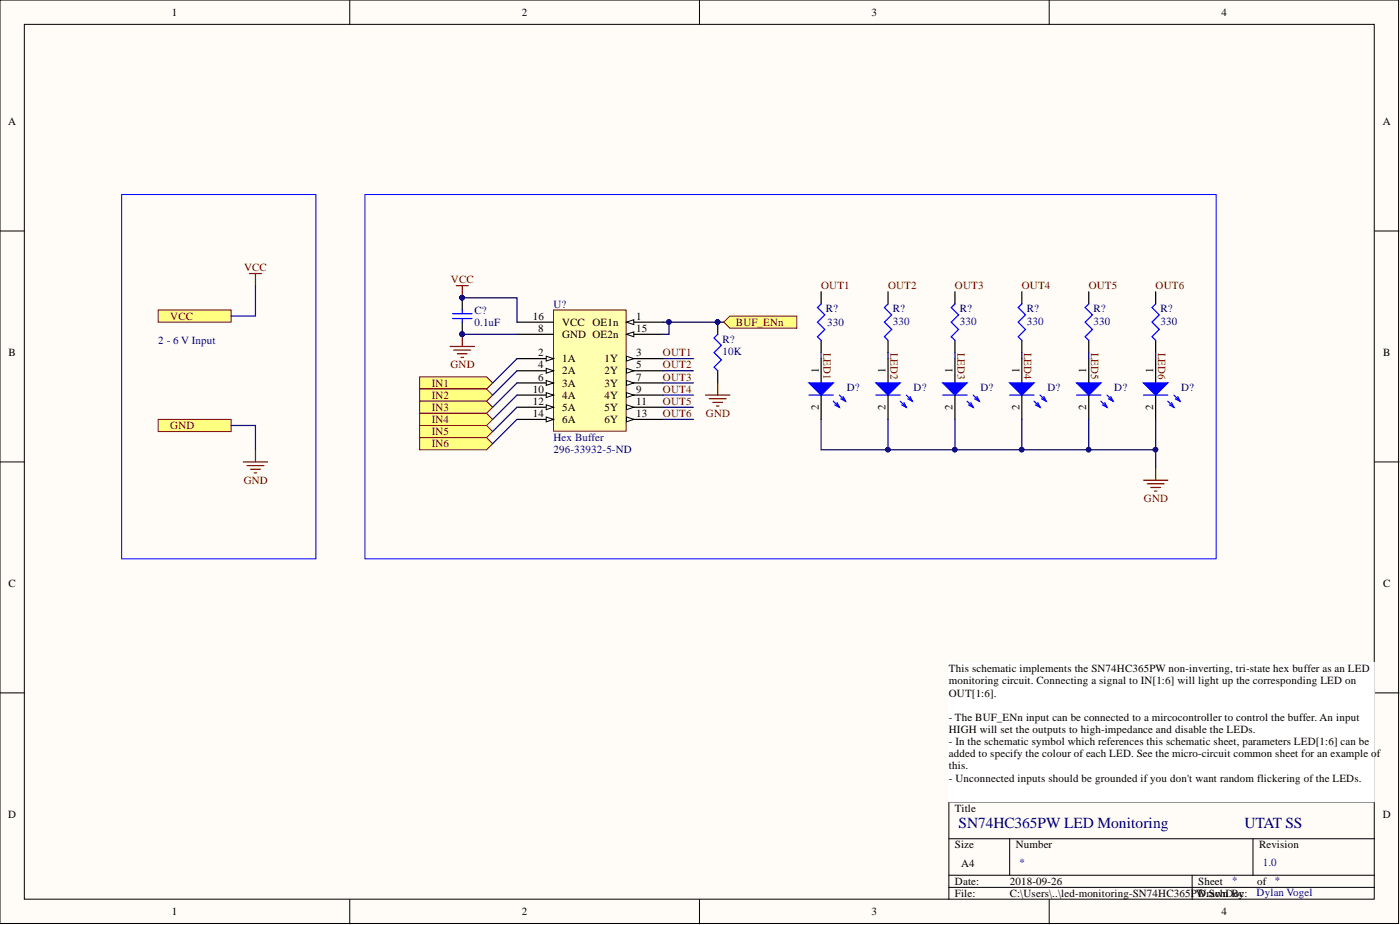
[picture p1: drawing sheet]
<svg xmlns="http://www.w3.org/2000/svg" width="292mm" height="193mm" viewBox="0 0 292 193" stroke-linecap="round" stroke-linejoin="round" font-family="sans-serif">
<g fill="#fffcf8" stroke="#000" stroke-width=".21">
<path d="M0 0h291.8v192.7h-291.8z"/>
<path d="M5.1 5.1h281.6v182.5h-281.6z"/>
</g>
<g fill="none" stroke="#000" stroke-width=".21">
<path d="M73 0v5.1M145.9 0v5.1M218.9 0v5.1M0 48.2h5.1M286.8 48.2h5.1M0 96.4h5.1M286.8 96.4h5.1M0 144.6h5.1M286.8 144.6h5.1M198 175h88.8M210.7 175v7.6M261.4 175v7.6"/>
<path d="M286.8 167.4h-88.8v20.3M73 187.7v5M145.9 187.7v5M198 182.6h88.8M198 185.1h88.8M218.9 187.7v5M248.7 182.6v5.1"/>
</g>
<path d="M115.5 64.7h15.1v25.3h-15.1z" fill="#ffffb0" stroke="#800000" stroke-width=".21"/>
<path d="M130.7 67.2h7.6" fill="none" stroke="#000" stroke-width=".25"/>
<path d="M130.7 67.2l1.5-.5v1z" fill="#fffcf8"/>
<path d="M130.7 67.2l1.5-.5v1z" fill="none" stroke="#000" stroke-width=".21"/>
<path d="M107.9 74.8h7.6" fill="none" stroke="#000" stroke-width=".25"/>
<path d="M114 74.3l1.5 .5-1.5 .5z" fill="#fffcf8"/>
<path d="M114 74.3l1.5 .5-1.5 .5z" fill="none" stroke="#000" stroke-width=".21"/>
<path d="M130.7 74.8h7.6" fill="none" stroke="#000" stroke-width=".25"/>
<path d="M130.7 74.3l1.5 .5-1.5 .5z" fill="#fffcf8"/>
<path d="M130.7 74.3l1.5 .5-1.5 .5z" fill="none" stroke="#000" stroke-width=".21"/>
<path d="M107.9 77.4h7.6" fill="none" stroke="#000" stroke-width=".25"/>
<path d="M114 76.8l1.5 .6-1.5 .5z" fill="#fffcf8"/>
<path d="M114 76.8l1.5 .6-1.5 .5z" fill="none" stroke="#000" stroke-width=".21"/>
<path d="M130.7 77.4h7.6" fill="none" stroke="#000" stroke-width=".25"/>
<path d="M130.7 76.8l1.5 .6-1.5 .5z" fill="#fffcf8"/>
<path d="M130.7 76.8l1.5 .6-1.5 .5z" fill="none" stroke="#000" stroke-width=".21"/>
<path d="M107.9 79.9h7.6" fill="none" stroke="#000" stroke-width=".25"/>
<path d="M114 79.4l1.5 .5-1.5 .5z" fill="#fffcf8"/>
<path d="M114 79.4l1.5 .5-1.5 .5z" fill="none" stroke="#000" stroke-width=".21"/>
<path d="M130.7 79.9h7.6" fill="none" stroke="#000" stroke-width=".25"/>
<path d="M130.7 79.4l1.5 .5-1.5 .5z" fill="#fffcf8"/>
<path d="M130.7 79.4l1.5 .5-1.5 .5z" fill="none" stroke="#000" stroke-width=".21"/>
<path d="M107.9 69.7h7.6M130.7 82.4h7.6" fill="none" stroke="#000" stroke-width=".25"/>
<path d="M130.7 81.9l1.5 .5-1.5 .5z" fill="#fffcf8"/>
<path d="M130.7 81.9l1.5 .5-1.5 .5z" fill="none" stroke="#000" stroke-width=".21"/>
<path d="M107.9 82.4h7.6" fill="none" stroke="#000" stroke-width=".25"/>
<path d="M114 81.9l1.5 .5-1.5 .5z" fill="#fffcf8"/>
<path d="M114 81.9l1.5 .5-1.5 .5z" fill="none" stroke="#000" stroke-width=".21"/>
<path d="M130.7 85h7.6" fill="none" stroke="#000" stroke-width=".25"/>
<path d="M130.7 84.5l1.5 .5-1.5 .5z" fill="#fffcf8"/>
<path d="M130.7 84.5l1.5 .5-1.5 .5z" fill="none" stroke="#000" stroke-width=".21"/>
<path d="M107.9 85h7.6" fill="none" stroke="#000" stroke-width=".25"/>
<path d="M114 84.5l1.5 .5-1.5 .5z" fill="#fffcf8"/>
<path d="M114 84.5l1.5 .5-1.5 .5z" fill="none" stroke="#000" stroke-width=".21"/>
<path d="M130.7 87.5h7.6" fill="none" stroke="#000" stroke-width=".25"/>
<path d="M130.7 87l1.5 .5-1.5 .5z" fill="#fffcf8"/>
<path d="M130.7 87l1.5 .5-1.5 .5z" fill="none" stroke="#000" stroke-width=".21"/>
<path d="M107.9 87.5h7.6" fill="none" stroke="#000" stroke-width=".25"/>
<path d="M114 87l1.5 .5-1.5 .5z" fill="#fffcf8"/>
<path d="M114 87l1.5 .5-1.5 .5z" fill="none" stroke="#000" stroke-width=".21"/>
<path d="M130.7 69.7h7.6" fill="none" stroke="#000" stroke-width=".25"/>
<path d="M130.7 69.7l1.5-.5v1.1z" fill="#fffcf8"/>
<path d="M130.7 69.7l1.5-.5v1.1z" fill="none" stroke="#000" stroke-width=".21"/>
<path d="M107.9 67.2h7.6" fill="none" stroke="#000" stroke-width=".25"/>
<path d="M94.4 65.4h4.1M94.4 66.4h4.1M96.4 64.7v.7" fill="none" stroke="#00f" stroke-width=".25"/>
<g fill="#ffff80" stroke="#800000" stroke-width=".21">
<path d="M87.6 78.6h13.9l1.3 1.3-1.3 1.3h-13.9z" fill-rule="evenodd"/>
<path d="M87.6 81.2h13.9l1.3 1.2-1.3 1.3h-13.9z" fill-rule="evenodd"/>
<path d="M87.6 83.7h13.9l1.3 1.3-1.3 1.2h-13.9z" fill-rule="evenodd"/>
<path d="M87.6 86.2h13.9l1.3 1.3-1.3 1.3h-13.9z" fill-rule="evenodd"/>
<path d="M87.6 88.8h13.9l1.3 1.2-1.3 1.3h-13.9z" fill-rule="evenodd"/>
<path d="M87.6 91.3h13.9l1.3 1.3-1.3 1.2h-13.9z" fill-rule="evenodd"/>
</g>
<path d="M95.2 59.6h2.5M96.4 59.6v2.5M93.9 72.3h5.1M94.7 73h3.5M95.4 73.8h2.1M96.2 74.6h.5M96.4 69.7v2.6" fill="none" stroke="#800000" stroke-width=".25"/>
<g fill="none" stroke="#000" stroke-width=".25">
<path d="M171.3 60.9v2.5M171.3 71v2.5M171.3 74.8v5.1M185.3 60.9v2.5M185.3 71v2.5M199.2 60.9v2.5M199.2 71v2.5M213.2 60.9v2.5M213.2 71v2.5M227.2 60.9v2.5M227.2 71v2.5M241.1 60.9v2.5"/>
<path d="M241.1 71v2.5M171.3 82.4v5.1"/>
</g>
<path d="M171.3 63.4l-.7 .8 1.5 1.5-1.5 1.5 1.5 1.5-1.5 1.6 .7 .7M185.3 63.4l-.8 .8 1.5 1.5-1.5 1.5 1.5 1.5-1.5 1.6 .8 .7M199.2 63.4l-.7 .8 1.5 1.5-1.5 1.5 1.5 1.5-1.5 1.6 .7 .7M213.2 63.4l-.8 .8 1.6 1.5-1.6 1.5 1.6 1.5-1.6 1.6 .8 .7M227.2 63.4l-.8 .8 1.5 1.5-1.5 1.5 1.5 1.5-1.5 1.6 .8 .7M241.1 63.4l-.7 .8 1.5 1.5-1.5 1.5 1.5 1.5-1.5 1.6 .7 .7M168.8 82.4h5.1M173.9 83.7l1.2 1.3M174.6 84l.5 1-.9-.5M175.1 82.4l1.3 1.3M175.9 82.7l.5 1-1-.5" fill="none" stroke="#00f" stroke-width=".25"/>
<path d="M168.8 79.9h5.1l-2.6 2.5z" fill="#00f"/>
<path d="M168.8 79.9h5.1l-2.6 2.5zM182.7 82.4h5.1M187.8 83.7l1.3 1.3M188.6 84l.5 1-1-.5M189.1 82.4l1.3 1.3M189.9 82.7l.5 1-1-.5" fill="none" stroke="#00f" stroke-width=".25"/>
<path d="M185.3 74.8v5.1M185.3 82.4v5.1" fill="none" stroke="#000" stroke-width=".25"/>
<path d="M182.7 79.9h5.1l-2.5 2.5z" fill="#00f"/>
<path d="M182.7 79.9h5.1l-2.5 2.5zM196.7 82.4h5.1M201.8 83.7l1.2 1.3M202.6 84l.4 1-.9-.5M203 82.4l1.3 1.3M203.8 82.7l.5 1-.9-.5" fill="none" stroke="#00f" stroke-width=".25"/>
<path d="M199.2 74.8v5.1M199.2 82.4v5.1" fill="none" stroke="#000" stroke-width=".25"/>
<path d="M196.7 79.9h5.1l-2.6 2.5z" fill="#00f"/>
<path d="M196.7 79.9h5.1l-2.6 2.5zM210.7 82.4h5M215.7 83.7l1.3 1.3M216.5 84l.5 1-1-.5M217 82.4l1.3 1.3M217.8 82.7l.5 1-1-.5" fill="none" stroke="#00f" stroke-width=".25"/>
<path d="M213.2 74.8v5.1M213.2 82.4v5.1" fill="none" stroke="#000" stroke-width=".25"/>
<path d="M210.7 79.9h5l-2.5 2.5z" fill="#00f"/>
<path d="M210.7 79.9h5l-2.5 2.5zM224.6 82.4h5.1M229.7 83.7l1.3 1.3M230.5 84l.5 1-1-.5M231 82.4l1.2 1.3M231.8 82.7l.4 1-.9-.5" fill="none" stroke="#00f" stroke-width=".25"/>
<path d="M227.2 74.8v5.1M227.2 82.4v5.1" fill="none" stroke="#000" stroke-width=".25"/>
<path d="M224.6 79.9h5.1l-2.5 2.5z" fill="#00f"/>
<path d="M224.6 79.9h5.1l-2.5 2.5zM238.6 82.4h5.1M243.7 83.7l1.2 1.3M244.4 84l.5 1-.9-.5M244.9 82.4l1.3 1.3M245.7 82.7l.5 1-1-.5" fill="none" stroke="#00f" stroke-width=".25"/>
<path d="M241.1 74.8v5.1M241.1 82.4v5.1" fill="none" stroke="#000" stroke-width=".25"/>
<path d="M238.6 79.9h5.1l-2.6 2.5z" fill="#00f"/>
<path d="M149.7 69.7l-.7 .8 1.5 1.5-1.5 1.5 1.5 1.6-1.5 1.5 .7 .8M238.6 79.9h5.1l-2.6 2.5z" fill="none" stroke="#00f" stroke-width=".25"/>
<path d="M149.7 79.9v2.5M147.2 82.4h5.1M148 83.2h3.5M148.7 83.9h2.1M149.5 84.7h.5M241.1 97.6v2.6M238.6 100.2h5.1M239.3 100.9h3.6M240.1 101.7h2M240.9 102.5h.5" fill="none" stroke="#800000" stroke-width=".25"/>
<path d="M149.7 77.4v2.5" fill="none" stroke="#000" stroke-width=".25"/>
<path d="M76.1 40.6h177.6v76h-177.6z" fill="none" stroke="#00f" stroke-width=".21"/>
<path d="M151 67.2l1.3-1.3h13.9v2.6h-13.9z" fill-rule="evenodd" fill="#ffff80" stroke="#800000" stroke-width=".21"/>
<path d="M52 57.1h2.6M53.3 57.1v2.5M50.8 96.4h5M51.5 97.1h3.6M52.3 97.9h2M53 98.7h.6M53.3 93.8v2.6" fill="none" stroke="#800000" stroke-width=".25"/>
<g fill="#ffff80" stroke="#800000" stroke-width=".21">
<path d="M33 64.7h15.2v2.5h-15.2z" fill-rule="evenodd"/>
<path d="M33 87.5h15.2v2.5h-15.2z" fill-rule="evenodd"/>
</g>
<path d="M25.4 40.6h40.5v76h-40.5z" fill="none" stroke="#00f" stroke-width=".21"/>
<path d="M198 138.2h88.7v29.1h-88.7z" fill="#fff" stroke="#fff" stroke-width=".21"/>
<g fill="none" stroke="#000080" stroke-width=".25">
<path d="M53.3 59.6v6.3h-5.1M96.4 62.1h11.5v5.1M96.4 69.7h11.5M107.9 74.8l-5.1 5.1M107.9 77.4l-5.1 5M107.9 79.9l-5.1 5.1M138.3 74.8h6.4M138.3 77.4h6.4M138.3 79.9h6.4M138.3 67.2h1.3M151 67.2h-11.4v2.5h-1.3M171.3 73.5v1.3"/>
<path d="M185.3 73.5v1.3M199.2 73.5v1.3M213.2 73.5v1.3M227.2 73.5v1.3M241.1 73.5v1.3M48.2 88.8h5.1v5M107.9 82.4l-5.1 5.1M107.9 85l-5.1 5M107.9 87.5l-5.1 5.1M138.3 82.4h6.4M138.3 85h6.4M138.3 87.5h6.4"/>
<path d="M171.3 87.5v6.3h69.8v3.8M185.3 87.5v6.3M199.2 87.5v6.3M213.2 87.5v6.3M227.2 87.5v6.3M241.1 87.5v6.3"/>
</g>
<g fill="#000080" stroke="#000080" stroke-width=".21">
<circle cx="213.2" cy="93.8" r=".47"/>
<circle cx="199.2" cy="93.8" r=".47"/>
<circle cx="185.2" cy="93.8" r=".47"/>
<circle cx="227.1" cy="93.8" r=".47"/>
<circle cx="241.1" cy="93.8" r=".47"/>
<circle cx="139.6" cy="67.2" r=".47"/>
</g>
<g font-size="3.5" fill="#000080">
<text x="95.6" y="63.8">PIC?02</text>
<text x="95.6" y="69.1">PIC?01</text>
<text x="148.9" y="69.1">PIR?02</text>
</g>
<g font-size="3.2" fill="#000080">
<text x="200" y="172.7">SN74HC365PW LED Monitoring</text>
<text x="259.6" y="172.7">UTAT SS</text>
</g>
<g font-size="2.3">
<text x="35.9" y="3.3">1</text>
<text x="108.9" y="3.3">2</text>
<text x="181.8" y="3.3">3</text>
<text x="254.8" y="3.3">4</text>
<text x="1.7" y="26.1">A</text>
<text x="288.5" y="26.1">A</text>
<text x="111.2" y="66.7">16</text>
<text x="112.3" y="69.2">8</text>
<text x="117.3" y="70.5">GND OE2n</text>
<text x="117.3" y="68">VCC</text>
<text x="123.6" y="68">OE1n</text>
<text x="132.7" y="66.7">1</text>
<text x="132.7" y="69.2">15</text>
<text x="1.8" y="74.3">B</text>
<text x="112.3" y="74.3">2</text>
<text x="112.3" y="76.8">4</text>
<text x="117.3" y="75.6">1A</text>
<text x="126.1" y="75.6">1Y</text>
<text x="132.7" y="74.3">3</text>
<text x="132.7" y="76.8">5</text>
<text x="170.8" y="77.9" transform="rotate(-90 170.8 77.9)">1</text>
<text x="184.8" y="77.9" transform="rotate(-90 184.8 77.9)">1</text>
<text x="198.7" y="77.9" transform="rotate(-90 198.7 77.9)">1</text>
<text x="212.7" y="77.9" transform="rotate(-90 212.7 77.9)">1</text>
<text x="226.7" y="77.9" transform="rotate(-90 226.7 77.9)">1</text>
<text x="240.6" y="77.9" transform="rotate(-90 240.6 77.9)">1</text>
<text x="288.6" y="74.3">B</text>
<text x="111.2" y="81.9">10</text>
<text x="112.3" y="79.4">6</text>
<text x="117.3" y="78.1">2A</text>
<text x="117.3" y="80.6">3A</text>
<text x="117.3" y="83.2">4A</text>
<text x="126.1" y="78.1">2Y</text>
<text x="126.1" y="80.6">3Y</text>
<text x="126.1" y="83.2">4Y</text>
<text x="132.7" y="79.4">7</text>
<text x="132.7" y="81.9">9</text>
<text x="111.2" y="84.5">12</text>
<text x="111.2" y="87">14</text>
<text x="117.3" y="85.7">5A</text>
<text x="117.3" y="88.3">6A</text>
<text x="126.1" y="85.7">5Y</text>
<text x="126.1" y="88.3">6Y</text>
<text x="132.7" y="84.5">11</text>
<text x="132.7" y="87">13</text>
<text x="170.8" y="85.6" transform="rotate(-90 170.8 85.6)">2</text>
<text x="184.8" y="85.6" transform="rotate(-90 184.8 85.6)">2</text>
<text x="198.7" y="85.6" transform="rotate(-90 198.7 85.6)">2</text>
<text x="212.7" y="85.6" transform="rotate(-90 212.7 85.6)">2</text>
<text x="226.7" y="85.6" transform="rotate(-90 226.7 85.6)">2</text>
<text x="240.6" y="85.6" transform="rotate(-90 240.6 85.6)">2</text>
<text x="1.8" y="122.5">C</text>
<text x="288.6" y="122.5">C</text>
<text x="198" y="140.2">This schematic implements the SN74HC365PW non-inverting, tri-state hex buffer as an LED</text>
<text x="198" y="142.8">monitoring circuit. Connecting a signal to IN[1:6] will light up the corresponding LED on</text>
<text x="198" y="145.3">OUT[1:6].</text>
<text x="198" y="150.4">- The BUF_ENn input can be connected to a mircocontroller to control the buffer. An input</text>
<text x="198" y="152.9">HIGH will set the outputs to high-impedance and disable the LEDs.</text>
<text x="198" y="155.5">- In the schematic symbol which references this schematic sheet, parameters LED[1:6] can be</text>
<text x="198" y="158">added to specify the colour of each LED. See the micro-circuit common sheet for an example o</text>
<text x="198" y="160.5">t</text>
<text x="198.6" y="160.5">his.</text>
<text x="287.3" y="158">f</text>
<text x="198" y="163.1">- Unconnected inputs should be grounded if you don't want random flickering of the LEDs.</text>
<text x="1.7" y="170.7">D</text>
<text x="199.2" y="169.4">Title</text>
<text x="288.5" y="170.7">D</text>
<text x="199.2" y="177">Size</text>
<text x="211.9" y="177">Number</text>
<text x="262.7" y="177">Revision</text>
<text x="199.2" y="184.6">Date:</text>
<text x="200.5" y="180.8">A4</text>
<text x="210.7" y="184.6">2018-09-26</text>
<text x="250" y="184.6">Sheet</text>
<text x="262.3" y="184.6">of</text>
<text x="35.9" y="191">1</text>
<text x="108.9" y="191">2</text>
<text x="181.8" y="191">3</text>
<text x="199.2" y="187.2">File:</text>
<text x="210.7" y="187.2">C:\Users\..\led-monitoring-SN74HC365PWrawn oc</text>
<text x="250" y="187.2">D.SchDBy:</text>
<text x="254.8" y="191">4</text>
</g>
<g font-size="2.3" fill="#800000">
<text x="50.9" y="56.6">VCC</text>
<text x="94.1" y="59.1">VCC</text>
<text x="171.3" y="60.4">OUT1</text>
<text x="185.3" y="60.4">OUT2</text>
<text x="199.2" y="60.4">OUT3</text>
<text x="213.2" y="60.4">OUT4</text>
<text x="227.2" y="60.4">OUT5</text>
<text x="241.1" y="60.4">OUT6</text>
<text x="35.5" y="66.7">VCC</text>
<text x="153.6" y="68">BUF_ENn</text>
<text x="94" y="76.8">GND</text>
<text x="138.3" y="74.3">OUT1</text>
<text x="138.3" y="76.8">OUT2</text>
<text x="171.8" y="73.5" transform="rotate(90 171.8 73.5)">LED1</text>
<text x="185.8" y="73.5" transform="rotate(90 185.8 73.5)">LED2</text>
<text x="199.7" y="73.5" transform="rotate(90 199.7 73.5)">LED3</text>
<text x="213.7" y="73.5" transform="rotate(90 213.7 73.5)">LED4</text>
<text x="227.7" y="73.5" transform="rotate(90 227.7 73.5)">LED5</text>
<text x="241.6" y="73.5" transform="rotate(90 241.6 73.5)">LED6</text>
<text x="90.1" y="80.6">IN1</text>
<text x="90.1" y="83.2">IN2</text>
<text x="138.3" y="79.4">OUT3</text>
<text x="138.3" y="81.9">OUT4</text>
<text x="35.5" y="89.5">GND</text>
<text x="90.1" y="85.7">IN3</text>
<text x="90.1" y="88.3">IN4</text>
<text x="138.3" y="84.5">OUT5</text>
<text x="138.3" y="87">OUT6</text>
<text x="147.3" y="87">GND</text>
<text x="90.1" y="90.8">IN5</text>
<text x="90.1" y="93.3">IN6</text>
<text x="50.8" y="100.9">GND</text>
<text x="238.7" y="104.7">GND</text>
</g>
<g font-size="2.3" fill="#000080">
<text x="99" y="65.4">C?</text>
<text x="115.5" y="64.2">U?</text>
<text x="172.3" y="65.2">R?</text>
<text x="186.3" y="65.2">R?</text>
<text x="200.3" y="65.2">R?</text>
<text x="214.2" y="65.2">R?</text>
<text x="228.2" y="65.2">R?</text>
<text x="242.1" y="65.2">R?</text>
<text x="33" y="71.8">2 - 6 V Input</text>
<text x="99" y="68">0.1uF</text>
<text x="150.8" y="71.5">R?</text>
<text x="172.6" y="68">330</text>
<text x="186.3" y="67.7">330</text>
<text x="200.3" y="67.7">330</text>
<text x="214.2" y="67.7">330</text>
<text x="228.2" y="67.7">330</text>
<text x="242.1" y="67.7">330</text>
<text x="150.8" y="74.1">10K</text>
<text x="176.7" y="81.7">D?</text>
<text x="190.6" y="81.7">D?</text>
<text x="204.6" y="81.7">D?</text>
<text x="218.5" y="81.7">D?</text>
<text x="232.5" y="81.7">D?</text>
<text x="246.4" y="81.7">D?</text>
<text x="115.5" y="94.6">296-33932-5-ND</text>
<text x="115.5" y="92.1">Hex Buffer</text>
<text x="212.7" y="180.6">*</text>
<text x="257.1" y="184.4">*</text>
<text x="263.5" y="180.6">1.0</text>
<text x="266" y="184.4">*</text>
<text x="262.2" y="186.9">Dylan Vogel</text>
</g>
</svg>
